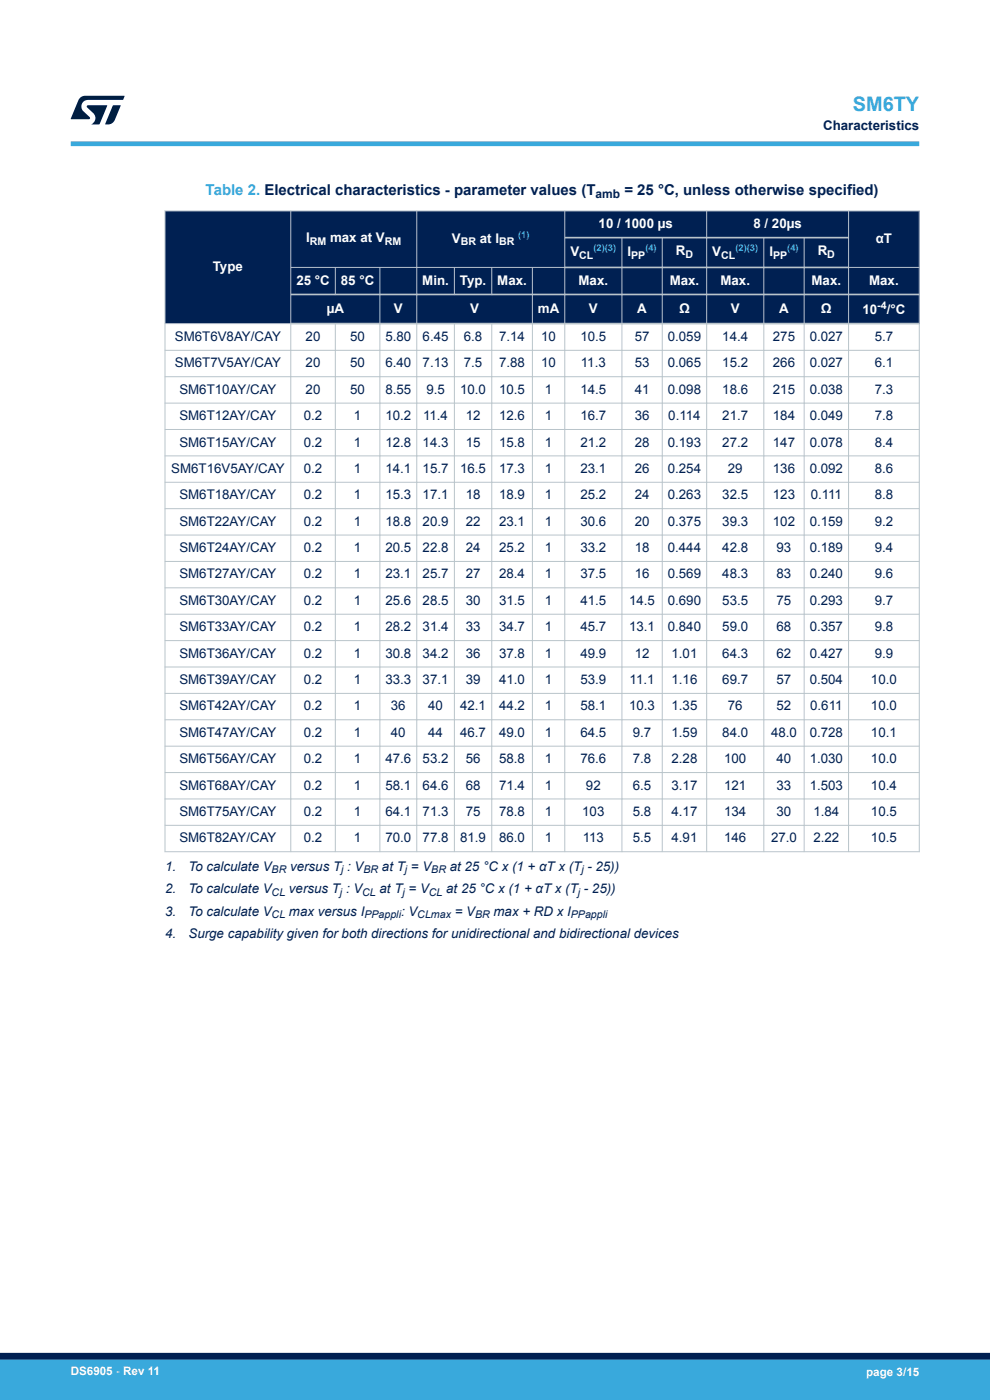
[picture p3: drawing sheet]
<svg xmlns="http://www.w3.org/2000/svg" width="210mm" height="297mm" viewBox="0 0 210 297" stroke-linecap="round" stroke-linejoin="round" font-family="sans-serif">
<g fill="#002052">
<path d="M35 44.7h160v24h-160z" fill-rule="evenodd"/>
<path d="M35 44.7h160v5.7h-160z" fill-rule="evenodd"/>
<path d="M35.1 44.9h26.5v23.6h-26.5z" fill-rule="evenodd"/>
<path d="M61.8 44.9h26.5v11.7h-26.5z" fill-rule="evenodd"/>
<path d="M88.5 44.9h31.2v11.7h-31.2z" fill-rule="evenodd"/>
<path d="M180.1 44.9h14.8v11.7h-14.8z" fill-rule="evenodd"/>
<path d="M119.9 50.6h11.9v6h-11.9z" fill-rule="evenodd"/>
<path d="M132 50.6h8.4v6h-8.4z" fill-rule="evenodd"/>
<path d="M140.6 50.6h9.2v6h-9.2z" fill-rule="evenodd"/>
<path d="M150 50.6h11.9v6h-11.9z" fill-rule="evenodd"/>
<path d="M162.1 50.6h8.4v6h-8.4z" fill-rule="evenodd"/>
<path d="M170.7 50.6h9.2v6h-9.2z" fill-rule="evenodd"/>
<path d="M61.8 56.8h9.2v5.5h-9.2z" fill-rule="evenodd"/>
<path d="M71.2 56.8h9.3v5.5h-9.3z" fill-rule="evenodd"/>
<path d="M80.7 56.8h7.6v5.5h-7.6z" fill-rule="evenodd"/>
<path d="M88.5 56.8h7.8v5.5h-7.8z" fill-rule="evenodd"/>
<path d="M96.5 56.8h7.7v5.5h-7.7z" fill-rule="evenodd"/>
<path d="M104.4 56.8h8.4v5.5h-8.4z" fill-rule="evenodd"/>
<path d="M113 56.8h6.7v5.5h-6.7z" fill-rule="evenodd"/>
<path d="M119.9 56.9h11.9v5.4h-11.9z" fill-rule="evenodd"/>
<path d="M132 56.9h8.4v5.4h-8.4z" fill-rule="evenodd"/>
<path d="M140.6 56.9h9.2v5.4h-9.2z" fill-rule="evenodd"/>
<path d="M150 56.9h11.9v5.4h-11.9z" fill-rule="evenodd"/>
<path d="M162.1 56.9h8.4v5.4h-8.4z" fill-rule="evenodd"/>
<path d="M170.7 56.9h9.2v5.4h-9.2z" fill-rule="evenodd"/>
<path d="M180.1 56.8h14.8v5.5h-14.8z" fill-rule="evenodd"/>
<path d="M61.8 62.6h18.7v5.9h-18.7z" fill-rule="evenodd"/>
<path d="M80.7 62.6h7.6v5.9h-7.6z" fill-rule="evenodd"/>
<path d="M88.5 62.6h24.3v5.9h-24.3z" fill-rule="evenodd"/>
<path d="M113 62.6h6.7v5.9h-6.7z" fill-rule="evenodd"/>
<path d="M119.9 62.6h11.9v5.9h-11.9z" fill-rule="evenodd"/>
<path d="M132 62.6h8.4v5.9h-8.4z" fill-rule="evenodd"/>
<path d="M140.6 62.6h9.2v5.9h-9.2z" fill-rule="evenodd"/>
<path d="M150 62.6h11.9v5.9h-11.9z" fill-rule="evenodd"/>
<path d="M162.1 62.6h8.4v5.9h-8.4z" fill-rule="evenodd"/>
<path d="M170.7 62.6h9.2v5.9h-9.2z" fill-rule="evenodd"/>
<path d="M180.1 62.6h14.8v5.9h-14.8z" fill-rule="evenodd"/>
</g>
<g fill="none" stroke="#b9c4ca" stroke-width=".21">
<path d="M34.9 44.7h160.2M35 44.6v136.2M61.7 56.7h58.2M61.7 44.6v136.2M71.1 56.7v5.9M80.6 56.7v124.1M88.4 44.6v136.2M96.4 56.7v5.9M104.3 56.7v5.9M112.9 56.7v124.1M119.8 44.6v136.2M131.9 50.4v130.4"/>
<path d="M140.5 50.4v130.4M149.9 44.6v136.2M162 50.4v130.4M170.6 50.4v130.4M180 56.7h15.1M180 44.6v136.2M195 44.6v136.2M34.9 68.7h26.9M34.9 74.3h160.2M34.9 79.9h160.2M71.1 68.7v112.1M96.4 68.7v112.1"/>
<path d="M104.3 68.7v112.1M34.9 85.5h160.2M34.9 91.1h160.2M34.9 96.7h160.2M34.9 102.3h160.2M34.9 107.9h160.2M34.9 113.5h160.2M34.9 119.1h160.2M34.9 124.7h160.2M34.9 130.3h160.2M34.9 135.9h160.2M34.9 141.5h160.2"/>
<path d="M34.9 147.1h160.2M34.9 152.7h160.2M34.9 158.3h160.2M34.9 163.9h160.2M34.9 169.5h160.2M34.9 175.1h160.2M34.9 180.7h160.2"/>
</g>
<path d="M119.8 50.4h60.3M119.8 56.7h60.3M61.7 62.5h133.4M61.7 68.7h133.4" fill="none" stroke="#b9c4ca" stroke-width=".35"/>
<path d="M15 30.5h180" fill="none" stroke="#39a9dc" stroke-width="1"/>
<g fill="#001e41">
<path d="M17.1 20.7l.9-.4 8.4 .1-.3 .8h-7.4a1.4 1.4 0 0 0-1.3 .8 1.4 1.4 0 0 0 .2 1.5l1.4 1.3v.4l-4 .1 1.6-4.1z"/>
<path d="M24 22.4h1.6l-1.3 3.1a1.54 1.54 0 0 1-1.4 .9l-.6-.1z"/>
<path d="M18.5 22.4h4.2l-1.6 4h-1.7a1.48 1.48 0 0 0 .4-2.4l-1.3-1.2z"/>
</g>
<g fill="#39a9dc">
<path d="M0 288.4h210v8.6h-210z" fill-rule="evenodd"/>
<path d="M-.1 288.4h210.2v4.4h-210.2z" fill-rule="evenodd"/>
</g>
<path d="M0 287.7h210" fill="none" stroke="#002052" stroke-width="1.4"/>
<text font-size="4.2" fill="#39a9dc" x="180.9" y="23.5">SM6TY</text>
<text font-size="3.2" fill="#39a9dc" x="43.6" y="41.3">Table 2. Electrical characteristics - parameter values (T</text>
<text font-size="3.2" fill="#002052" x="132.4" y="41.3">= 25 °C, unless otherwise specified)</text>
<g font-size="2.8" fill="#002052">
<text x="174.6" y="27.5">Characteristics</text>
<text x="37.1" y="72.3">SM6T6V8AY/CAY</text>
<text x="37.1" y="77.9">SM6T7V5AY/CAY</text>
<text x="64.8" y="72.3">20</text>
<text x="64.8" y="77.9">20</text>
<text x="74.3" y="72.3">50</text>
<text x="74.3" y="77.9">50</text>
<text x="81.7" y="72.3">5.80</text>
<text x="81.7" y="77.9">6.40</text>
<text x="89.7" y="72.3">6.45</text>
<text x="89.7" y="77.9">7.13</text>
<text x="98.4" y="72.3">6.8</text>
<text x="98.4" y="77.9">7.5</text>
<text x="105.9" y="72.3">7.14</text>
<text x="105.9" y="77.9">7.88</text>
<text x="114.8" y="72.3">10</text>
<text x="114.8" y="77.9">10</text>
<text x="123.1" y="72.3">10.5</text>
<text x="123.2" y="77.9">11.3</text>
<text x="134.6" y="72.3">57</text>
<text x="134.6" y="77.9">53</text>
<text x="141.7" y="72.3">0.059</text>
<text x="141.7" y="77.9">0.065</text>
<text x="153.2" y="72.3">14.4</text>
<text x="153.2" y="77.9">15.2</text>
<text x="163.9" y="72.3">275</text>
<text x="163.9" y="77.9">266</text>
<text x="171.8" y="72.3">0.027</text>
<text x="171.8" y="77.9">0.027</text>
<text x="185.5" y="72.3">5.7</text>
<text x="185.5" y="77.9">6.1</text>
<text x="38" y="83.5">SM6T10AY/CAY</text>
<text x="64.8" y="83.5">20</text>
<text x="74.3" y="83.5">50</text>
<text x="81.7" y="83.5">8.55</text>
<text x="90.4" y="83.5">9.5</text>
<text x="97.6" y="83.5">10.0</text>
<text x="105.9" y="83.5">10.5</text>
<text x="115.6" y="83.5">1</text>
<text x="123.1" y="83.5">14.5</text>
<text x="134.6" y="83.5">41</text>
<text x="141.7" y="83.5">0.098</text>
<text x="153.2" y="83.5">18.6</text>
<text x="163.9" y="83.5">215</text>
<text x="171.8" y="83.5">0.038</text>
<text x="185.5" y="83.5">7.3</text>
<text x="38" y="89.1">SM6T12AY/CAY</text>
<text x="64.4" y="89.1">0.2</text>
<text x="75.1" y="89.1">1</text>
<text x="81.7" y="89.1">10.2</text>
<text x="89.8" y="89.1">11.4</text>
<text x="98.8" y="89.1">12</text>
<text x="105.9" y="89.1">12.6</text>
<text x="115.6" y="89.1">1</text>
<text x="123.1" y="89.1">16.7</text>
<text x="134.6" y="89.1">36</text>
<text x="141.8" y="89.1">0.114</text>
<text x="153.2" y="89.1">21.7</text>
<text x="163.9" y="89.1">184</text>
<text x="171.8" y="89.1">0.049</text>
<text x="185.5" y="89.1">7.8</text>
<text x="38" y="94.7">SM6T15AY/CAY</text>
<text x="64.4" y="94.7">0.2</text>
<text x="75.1" y="94.7">1</text>
<text x="81.7" y="94.7">12.8</text>
<text x="89.7" y="94.7">14.3</text>
<text x="98.8" y="94.7">15</text>
<text x="105.9" y="94.7">15.8</text>
<text x="115.6" y="94.7">1</text>
<text x="123.1" y="94.7">21.2</text>
<text x="134.6" y="94.7">28</text>
<text x="141.7" y="94.7">0.193</text>
<text x="153.2" y="94.7">27.2</text>
<text x="163.9" y="94.7">147</text>
<text x="171.8" y="94.7">0.078</text>
<text x="185.5" y="94.7">8.4</text>
<text x="36.3" y="100.3">SM6T16V5AY/CAY</text>
<text x="64.4" y="100.3">0.2</text>
<text x="75.1" y="100.3">1</text>
<text x="81.7" y="100.3">14.1</text>
<text x="89.7" y="100.3">15.7</text>
<text x="97.6" y="100.3">16.5</text>
<text x="105.9" y="100.3">17.3</text>
<text x="115.6" y="100.3">1</text>
<text x="123.1" y="100.3">23.1</text>
<text x="134.6" y="100.3">26</text>
<text x="141.7" y="100.3">0.254</text>
<text x="154.4" y="100.3">29</text>
<text x="163.9" y="100.3">136</text>
<text x="171.8" y="100.3">0.092</text>
<text x="185.5" y="100.3">8.6</text>
<text x="38" y="105.9">SM6T18AY/CAY</text>
<text x="64.4" y="105.9">0.2</text>
<text x="75.1" y="105.9">1</text>
<text x="81.7" y="105.9">15.3</text>
<text x="89.7" y="105.9">17.1</text>
<text x="98.8" y="105.9">18</text>
<text x="105.9" y="105.9">18.9</text>
<text x="115.6" y="105.9">1</text>
<text x="123.1" y="105.9">25.2</text>
<text x="134.6" y="105.9">24</text>
<text x="141.7" y="105.9">0.263</text>
<text x="153.2" y="105.9">32.5</text>
<text x="163.9" y="105.9">123</text>
<text x="172" y="105.9">0.111</text>
<text x="185.5" y="105.9">8.8</text>
<text x="38" y="111.5">SM6T22AY/CAY</text>
<text x="64.4" y="111.5">0.2</text>
<text x="75.1" y="111.5">1</text>
<text x="81.7" y="111.5">18.8</text>
<text x="89.7" y="111.5">20.9</text>
<text x="98.8" y="111.5">22</text>
<text x="105.9" y="111.5">23.1</text>
<text x="115.6" y="111.5">1</text>
<text x="123.1" y="111.5">30.6</text>
<text x="134.6" y="111.5">20</text>
<text x="141.7" y="111.5">0.375</text>
<text x="153.2" y="111.5">39.3</text>
<text x="163.9" y="111.5">102</text>
<text x="171.8" y="111.5">0.159</text>
<text x="185.5" y="111.5">9.2</text>
<text x="38" y="117.1">SM6T24AY/CAY</text>
<text x="64.4" y="117.1">0.2</text>
<text x="75.1" y="117.1">1</text>
<text x="81.7" y="117.1">20.5</text>
<text x="89.7" y="117.1">22.8</text>
<text x="98.8" y="117.1">24</text>
<text x="105.9" y="117.1">25.2</text>
<text x="115.6" y="117.1">1</text>
<text x="123.1" y="117.1">33.2</text>
<text x="134.6" y="117.1">18</text>
<text x="141.7" y="117.1">0.444</text>
<text x="153.2" y="117.1">42.8</text>
<text x="164.7" y="117.1">93</text>
<text x="171.8" y="117.1">0.189</text>
<text x="185.5" y="117.1">9.4</text>
<text x="38" y="122.7">SM6T27AY/CAY</text>
<text x="64.4" y="122.7">0.2</text>
<text x="75.1" y="122.7">1</text>
<text x="81.7" y="122.7">23.1</text>
<text x="89.7" y="122.7">25.7</text>
<text x="98.8" y="122.7">27</text>
<text x="105.9" y="122.7">28.4</text>
<text x="115.6" y="122.7">1</text>
<text x="123.1" y="122.7">37.5</text>
<text x="134.6" y="122.7">16</text>
<text x="141.7" y="122.7">0.569</text>
<text x="153.2" y="122.7">48.3</text>
<text x="164.7" y="122.7">83</text>
<text x="171.8" y="122.7">0.240</text>
<text x="185.5" y="122.7">9.6</text>
<text x="38" y="128.3">SM6T30AY/CAY</text>
<text x="64.4" y="128.3">0.2</text>
<text x="75.1" y="128.3">1</text>
<text x="81.7" y="128.3">25.6</text>
<text x="89.7" y="128.3">28.5</text>
<text x="98.8" y="128.3">30</text>
<text x="105.9" y="128.3">31.5</text>
<text x="115.6" y="128.3">1</text>
<text x="123.1" y="128.3">41.5</text>
<text x="133.5" y="128.3">14.5</text>
<text x="141.7" y="128.3">0.690</text>
<text x="153.2" y="128.3">53.5</text>
<text x="164.7" y="128.3">75</text>
<text x="171.8" y="128.3">0.293</text>
<text x="185.5" y="128.3">9.7</text>
<text x="38" y="133.9">SM6T33AY/CAY</text>
<text x="64.4" y="133.9">0.2</text>
<text x="75.1" y="133.9">1</text>
<text x="81.7" y="133.9">28.2</text>
<text x="89.7" y="133.9">31.4</text>
<text x="98.8" y="133.9">33</text>
<text x="105.9" y="133.9">34.7</text>
<text x="115.6" y="133.9">1</text>
<text x="123.1" y="133.9">45.7</text>
<text x="133.5" y="133.9">13.1</text>
<text x="141.7" y="133.9">0.840</text>
<text x="153.2" y="133.9">59.0</text>
<text x="164.7" y="133.9">68</text>
<text x="171.8" y="133.9">0.357</text>
<text x="185.5" y="133.9">9.8</text>
<text x="38" y="139.5">SM6T36AY/CAY</text>
<text x="64.4" y="139.5">0.2</text>
<text x="75.1" y="139.5">1</text>
<text x="81.7" y="139.5">30.8</text>
<text x="89.7" y="139.5">34.2</text>
<text x="98.8" y="139.5">36</text>
<text x="105.9" y="139.5">37.8</text>
<text x="115.6" y="139.5">1</text>
<text x="123.1" y="139.5">49.9</text>
<text x="134.6" y="139.5">12</text>
<text x="142.4" y="139.5">1.01</text>
<text x="153.2" y="139.5">64.3</text>
<text x="164.7" y="139.5">62</text>
<text x="171.8" y="139.5">0.427</text>
<text x="185.5" y="139.5">9.9</text>
<text x="38" y="145.1">SM6T39AY/CAY</text>
<text x="64.4" y="145.1">0.2</text>
<text x="75.1" y="145.1">1</text>
<text x="81.7" y="145.1">33.3</text>
<text x="89.7" y="145.1">37.1</text>
<text x="98.8" y="145.1">39</text>
<text x="105.9" y="145.1">41.0</text>
<text x="115.6" y="145.1">1</text>
<text x="123.1" y="145.1">53.9</text>
<text x="133.6" y="145.1">11.1</text>
<text x="142.4" y="145.1">1.16</text>
<text x="153.2" y="145.1">69.7</text>
<text x="164.7" y="145.1">57</text>
<text x="171.8" y="145.1">0.504</text>
<text x="184.8" y="145.1">10.0</text>
<text x="38" y="150.7">SM6T42AY/CAY</text>
<text x="64.4" y="150.7">0.2</text>
<text x="75.1" y="150.7">1</text>
<text x="82.9" y="150.7">36</text>
<text x="90.8" y="150.7">40</text>
<text x="97.6" y="150.7">42.1</text>
<text x="105.9" y="150.7">44.2</text>
<text x="115.6" y="150.7">1</text>
<text x="123.1" y="150.7">58.1</text>
<text x="133.5" y="150.7">10.3</text>
<text x="142.4" y="150.7">1.35</text>
<text x="154.4" y="150.7">76</text>
<text x="164.7" y="150.7">52</text>
<text x="171.9" y="150.7">0.611</text>
<text x="184.8" y="150.7">10.0</text>
<text x="38" y="156.3">SM6T47AY/CAY</text>
<text x="38" y="161.9">SM6T56AY/CAY</text>
<text x="64.4" y="156.3">0.2</text>
<text x="64.4" y="161.9">0.2</text>
<text x="75.1" y="156.3">1</text>
<text x="75.1" y="161.9">1</text>
<text x="81.7" y="161.9">47.6</text>
<text x="82.9" y="156.3">40</text>
<text x="89.7" y="161.9">53.2</text>
<text x="90.8" y="156.3">44</text>
<text x="97.6" y="156.3">46.7</text>
<text x="98.8" y="161.9">56</text>
<text x="105.9" y="156.3">49.0</text>
<text x="105.9" y="161.9">58.8</text>
<text x="115.6" y="156.3">1</text>
<text x="115.6" y="161.9">1</text>
<text x="123.1" y="156.3">64.5</text>
<text x="123.1" y="161.9">76.6</text>
<text x="134.2" y="156.3">9.7</text>
<text x="134.2" y="161.9">7.8</text>
<text x="142.4" y="156.3">1.59</text>
<text x="142.4" y="161.9">2.28</text>
<text x="153.2" y="156.3">84.0</text>
<text x="153.6" y="161.9">100</text>
<text x="163.6" y="156.3">48.0</text>
<text x="164.7" y="161.9">40</text>
<text x="171.8" y="156.3">0.728</text>
<text x="171.8" y="161.9">1.030</text>
<text x="184.8" y="161.9">10.0</text>
<text x="184.8" y="156.3">10.1</text>
<text x="38" y="167.5">SM6T68AY/CAY</text>
<text x="64.4" y="167.5">0.2</text>
<text x="75.1" y="167.5">1</text>
<text x="81.7" y="167.5">58.1</text>
<text x="89.7" y="167.5">64.6</text>
<text x="98.8" y="167.5">68</text>
<text x="105.9" y="167.5">71.4</text>
<text x="115.6" y="167.5">1</text>
<text x="124.3" y="167.5">92</text>
<text x="134.2" y="167.5">6.5</text>
<text x="142.4" y="167.5">3.17</text>
<text x="153.6" y="167.5">121</text>
<text x="164.7" y="167.5">33</text>
<text x="171.8" y="167.5">1.503</text>
<text x="184.8" y="167.5">10.4</text>
<text x="38" y="173.1">SM6T75AY/CAY</text>
<text x="64.4" y="173.1">0.2</text>
<text x="75.1" y="173.1">1</text>
<text x="81.7" y="173.1">64.1</text>
<text x="89.7" y="173.1">71.3</text>
<text x="98.8" y="173.1">75</text>
<text x="105.9" y="173.1">78.8</text>
<text x="115.6" y="173.1">1</text>
<text x="123.5" y="173.1">103</text>
<text x="134.2" y="173.1">5.8</text>
<text x="142.4" y="173.1">4.17</text>
<text x="153.6" y="173.1">134</text>
<text x="164.7" y="173.1">30</text>
<text x="172.5" y="173.1">1.84</text>
<text x="184.8" y="173.1">10.5</text>
<text x="38" y="178.7">SM6T82AY/CAY</text>
<text x="64.4" y="178.7">0.2</text>
<text x="75.1" y="178.7">1</text>
<text x="81.7" y="178.7">70.0</text>
<text x="89.7" y="178.7">77.8</text>
<text x="97.6" y="178.7">81.9</text>
<text x="105.9" y="178.7">86.0</text>
<text x="115.6" y="178.7">1</text>
<text x="123.6" y="178.7">113</text>
<text x="134.2" y="178.7">5.5</text>
<text x="142.4" y="178.7">4.91</text>
<text x="153.6" y="178.7">146</text>
<text x="163.6" y="178.7">27.0</text>
<text x="172.5" y="178.7">2.22</text>
<text x="184.8" y="178.7">10.5</text>
<text x="35" y="184.7">1.</text>
<text x="40" y="184.7">To calculate V</text>
<text x="61.5" y="184.7">versus T : V</text>
<text x="81" y="184.7">at T = V</text>
<text x="95.4" y="184.7">at 25 °C x (1 + αT x (T - 25))</text>
<text x="35" y="189.5">2.</text>
<text x="40" y="189.5">To calculate V</text>
<text x="61.3" y="189.5">versus T : V</text>
<text x="80.5" y="189.5">at T = V</text>
<text x="94.7" y="189.5">at 25 °C x (1 + αT x (T - 25))</text>
<text x="35" y="194.3">3.</text>
<text x="40" y="194.3">To calculate V</text>
<text x="61.3" y="194.3">max versus I</text>
<text x="85.1" y="194.3">: V</text>
<text x="96.5" y="194.3">= V</text>
<text x="104.7" y="194.3">max + RD x I</text>
<text x="35" y="199.1">4.</text>
<text x="40" y="199.1">Surge capability given for both directions for unidirectional and bidirectional devices</text>
</g>
<g font-size="2.8" fill="#fff">
<text x="64.9" y="51.4">I</text>
<text x="70" y="51.4">max at V</text>
<text x="95.9" y="51.5">V</text>
<text x="101.8" y="51.5">at I</text>
<text x="127" y="48.4">10 / 1000 µs</text>
<text x="159.8" y="48.4">8 / 20µs</text>
<text x="185.8" y="51.6">αT</text>
<text x="45.2" y="57.5">Type</text>
<text x="121" y="54.3">V</text>
<text x="133.1" y="54.3">I</text>
<text x="143.4" y="54.2">R</text>
<text x="151.1" y="54.3">V</text>
<text x="163.2" y="54.3">I</text>
<text x="173.5" y="54.2">R</text>
<text x="62.9" y="60.4">25 °C</text>
<text x="72.3" y="60.4">85 °C</text>
<text x="89.6" y="60.4">Min.</text>
<text x="97.6" y="60.4">Typ.</text>
<text x="105.5" y="60.4">Max.</text>
<text x="122.7" y="60.4">Max.</text>
<text x="142.1" y="60.4">Max.</text>
<text x="152.8" y="60.4">Max.</text>
<text x="172.2" y="60.4">Max.</text>
<text x="184.4" y="60.4">Max.</text>
<text x="69.3" y="66.4">µA</text>
<text x="83.6" y="66.4">V</text>
<text x="99.7" y="66.4">V</text>
<text x="114.1" y="66.4">mA</text>
<text x="124.9" y="66.4">V</text>
<text x="135.2" y="66.4">A</text>
<text x="144.1" y="66.4">Ω</text>
<text x="155" y="66.4">V</text>
<text x="165.3" y="66.4">A</text>
<text x="174.2" y="66.4">Ω</text>
<text x="182.9" y="66.6">10</text>
<text x="188.1" y="66.6">/°C</text>
</g>
<text font-size="2.5" fill="#002052" x="126.3" y="42">amb</text>
<g font-size="2.5" fill="#fff">
<text x="15" y="291.6">DS6905 - Rev 11</text>
<text x="183.7" y="291.9">page 3/15</text>
</g>
<g font-size="2.3" fill="#fff">
<text x="65.7" y="51.9">RM</text>
<text x="81.6" y="51.9">RM</text>
<text x="97.8" y="52">BR</text>
<text x="105.9" y="52">BR</text>
<text x="122.9" y="54.9">CL</text>
<text x="133.9" y="54.9">PP</text>
<text x="145.4" y="54.8">D</text>
<text x="153" y="54.9">CL</text>
<text x="164" y="54.9">PP</text>
<text x="175.5" y="54.8">D</text>
<text x="186.1" y="65.7">-4</text>
</g>
<g font-size="2.3" fill="#002052">
<text x="57.6" y="185.3">BR</text>
<text x="72.4" y="185.3">j</text>
<text x="77.1" y="185.3">BR</text>
<text x="85.9" y="185.3">j</text>
<text x="91.5" y="185.3">BR</text>
<text x="123.3" y="185.3">j</text>
<text x="57.6" y="190.1">CL</text>
<text x="72.1" y="190.1">j</text>
<text x="76.9" y="190.1">CL</text>
<text x="85.4" y="190.1">j</text>
<text x="91" y="190.1">CL</text>
<text x="122.6" y="190.1">j</text>
<text x="57.6" y="194.9">CL</text>
<text x="77.3" y="194.9">PPappli</text>
<text x="88.5" y="194.9">CLmax</text>
<text x="100.8" y="194.9">BR</text>
<text x="121.1" y="194.9">PPappli</text>
</g>
<g font-size="2" fill="#39a9dc">
<text x="109.9" y="50.5">(1)</text>
<text x="125.9" y="53.3">(2)(3)</text>
<text x="136.9" y="53.3">(4)</text>
<text x="156" y="53.3">(2)(3)</text>
<text x="167" y="53.3">(4)</text>
</g>
</svg>
